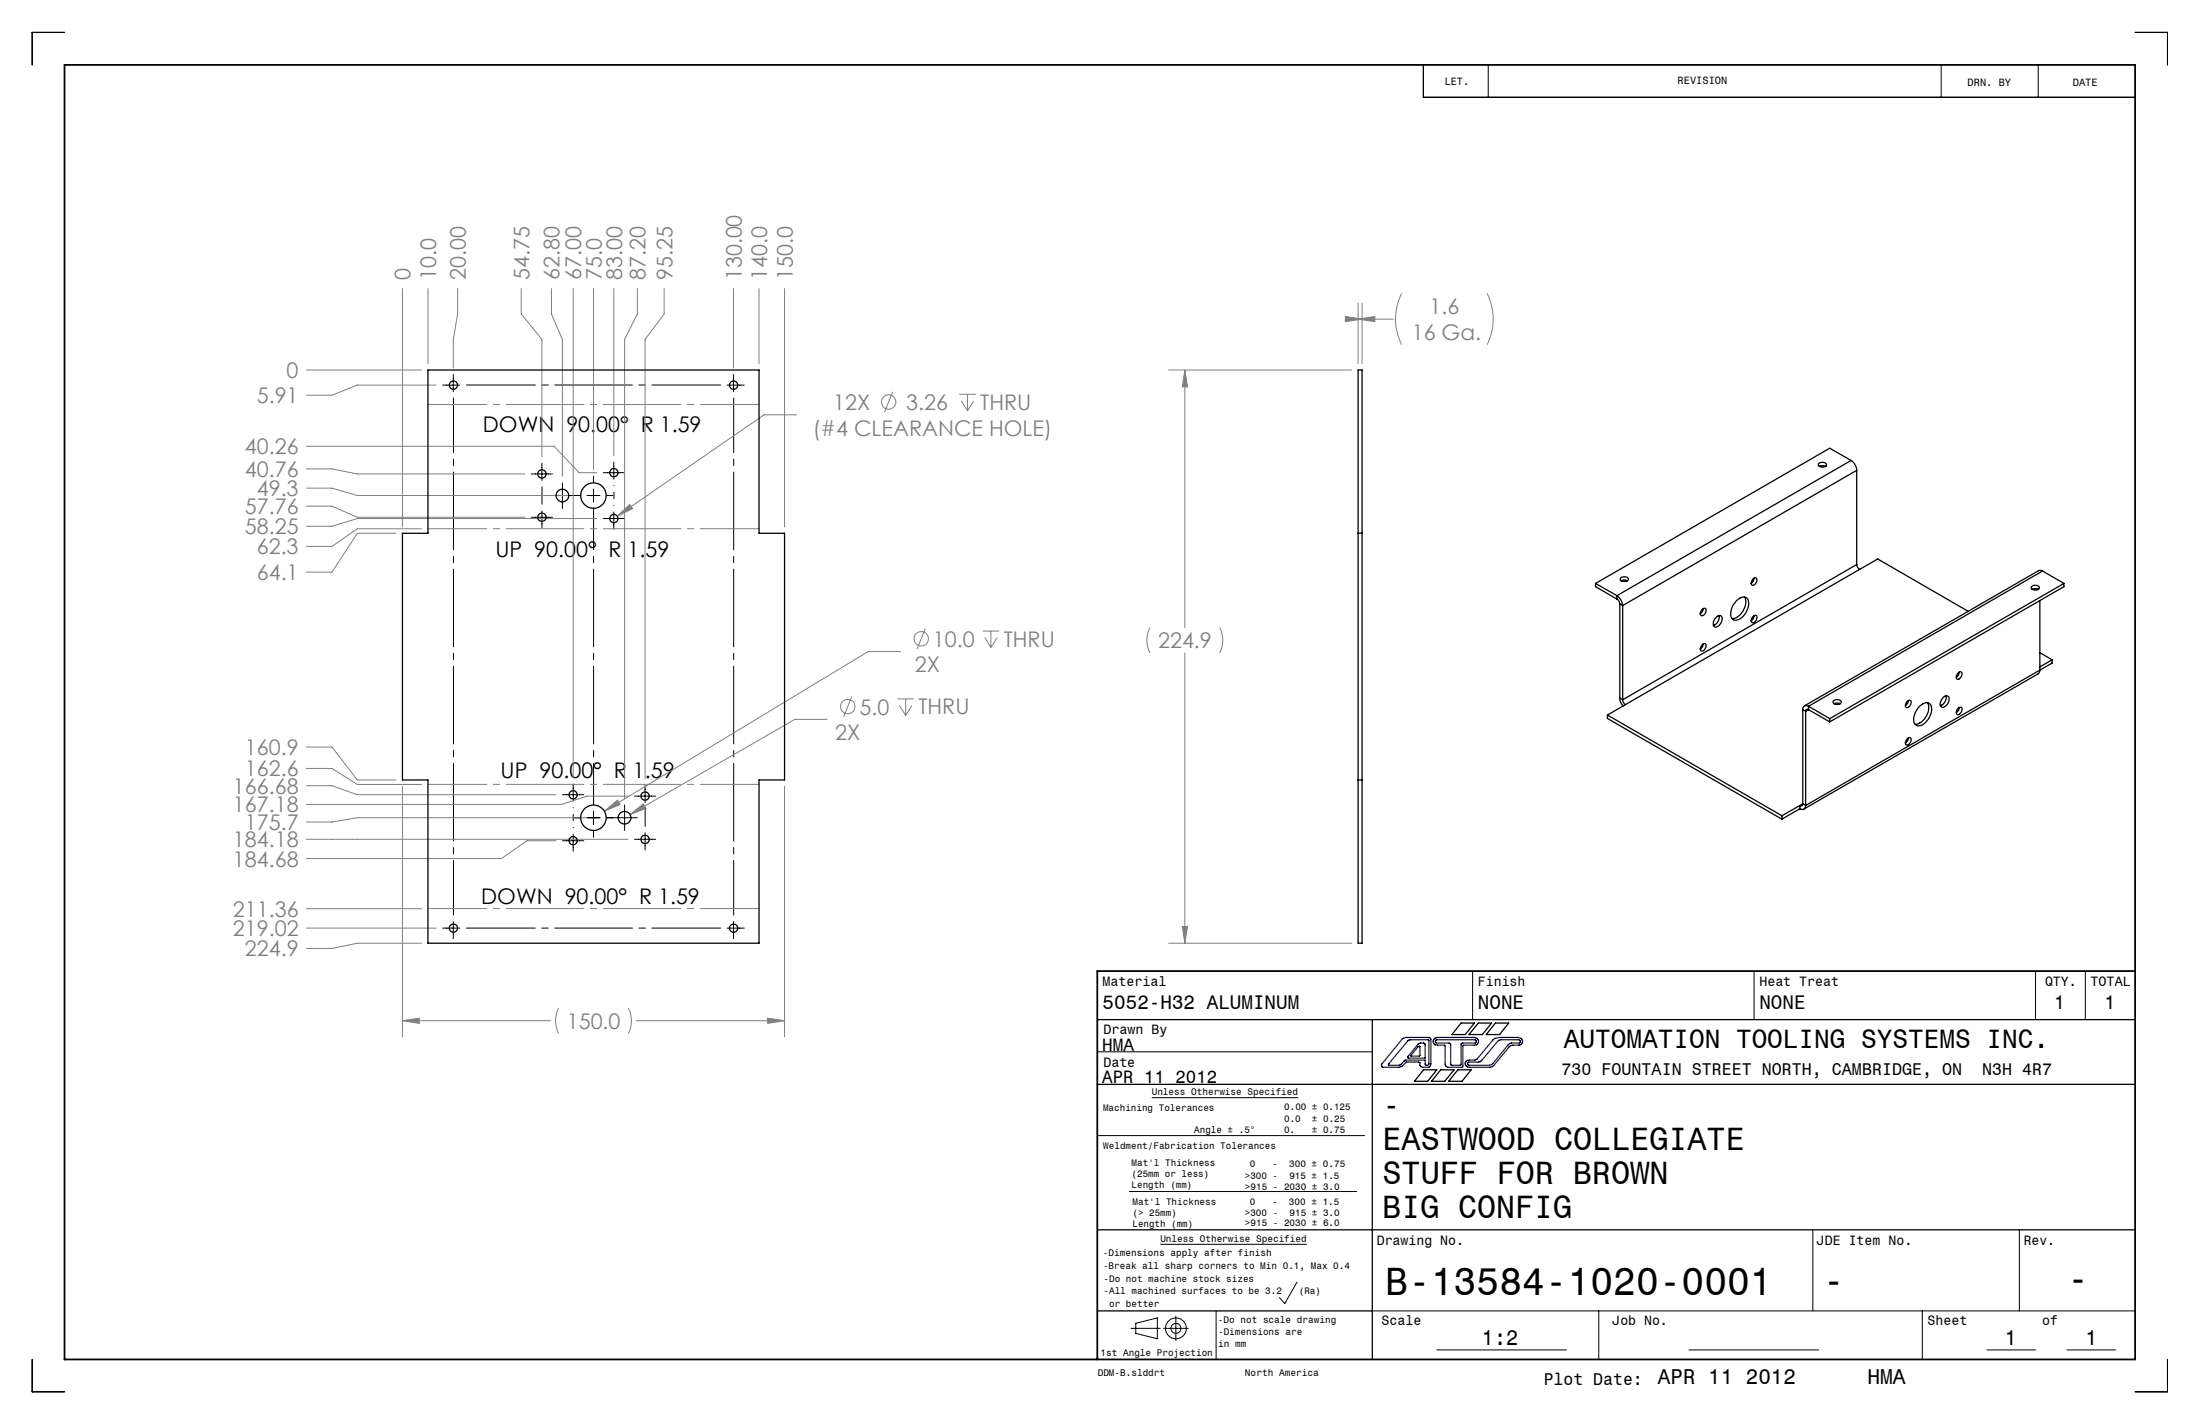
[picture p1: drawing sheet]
<svg xmlns="http://www.w3.org/2000/svg" width="432mm" height="279mm" viewBox="0 0 432 279" stroke-linecap="round" stroke-linejoin="round" font-family="sans-serif">
<g fill="none" stroke="#808080" stroke-width=".2">
<path d="M79 56.6v46.8M84 56.6v14.7M89.8 56.6v5l-.8 5v5.6M102.3 56.6v5l4.1 5v23M108.2 56.6v5l2.2 5v26.9M112.5 56.6v96M116.5 56.6v35.6M120.5 56.6v32.8M125.1 56.6v5l-2.5 5v90.1M130.4 56.6v5l-3.8 5v86.2M144 56.6v15.6M149 56.6v14.7"/>
<path d="M154 56.6v46.8M266.6 59.4v11.9M267.3 59.4v11.9M275.1 57.6a11.1 11.1 0 0 0 0 10M291.9 57.6a11.4 11.4 0 0 1 0 10M60.1 72.6h22.6M85.6 75.6h-15.5l-4.9 1.9h-5.1M175.2 76.9l-1.6 4M188.3 77.4h3.2M188.7 78.7l1.2 1.9M189.9 77.4v3.2M191.1 78.7l-1.2 1.9"/>
<path d="M229.4 72.6h35.9M232.6 72.6l.5 3.3h-1zM232.6 72.6v50.5M264.1 62.1l3.2 .5-3.2 .5zM266.6 62.6l3.2-.5v1zM266.6 62.6h6.9M60.1 92h5.1l4.9 1h32.9M60.1 99.3h5.1l4.9 2.2h32.9M60.1 95.8h5.1l4.9 1.4h41.3M60.1 87.6h48.7l4.9 5.1h3.4M156.3 81.4h-6.3l-28.9 19.9M77.7 104.6h-7.6l-4.9 7.7h-5.1"/>
<path d="M82.7 103.8h-12.6l-4.9 3.4h-5.1M117.1 101.7h-47l-4.9 1.6h-5.1M121.1 101.3l2.5-2.3 .6 .8zM167.2 136.6l-1.6 4.1M176.1 137.1h3.3M176.5 138.4l1.3 2M176.7 127.8h-6.3l-51.8 31.3M177.8 137.1v3.3M179 138.4l-1.2 2M181.6 123.3l-1.6 4.1M192.9 123.8h3.2M193.3 125.1l1.2 1.9"/>
<path d="M194.5 123.8v3.2M195.7 125.1l-1.2 1.9M225.7 123.1a5.5 5.5 0 0 0 0 5M232.6 128.1v57M239.4 123.1a5.5 5.5 0 0 1 0 5M60.1 146.6h5.1l4.9 6.4h7.6M60.1 150.8h5.1l4.9 3.1h12.6M60.1 154.2h5.1l4.9 1.7h39M79 154.3v49.1M118.6 159.1l2.6-2.1 .5 .9zM123.3 156.2h-8.2l-4.9 1.6h-50.1M123.7 159.8l2.6-2.1 .5 .9z"/>
<path d="M154 154.3v49.1M162.3 141.1h-6.3l-32.3 18.7M60.1 178.3h22.6M60.1 164.7h63.2M109.1 165h-5.7l-5 3.5h-38.3M115.2 160.4h-45.1l-4.9 .9h-5.1M60.1 182.1h25.5M82.7 185.1h-12.6l-4.9 1h-5.1M109.6 197.8a5.5 5.5 0 0 0 0 5M123.3 197.8a5.5 5.5 0 0 1 0 5M150.7 199.8l3.3 .5-3.3 .5zM229.4 185.1h35.9"/>
<path d="M232.1 181.8h1l-.5 3.3zM79 200.3l3.3-.5v1zM79 200.3h29.1M124.9 200.3h29.1"/>
<circle cx="174.4" cy="78.9" r="1.41"/>
<circle cx="166.4" cy="138.6" r="1.41"/>
<circle cx="180.8" cy="125.3" r="1.42"/>
</g>
<g fill="none" stroke="#000" stroke-width=".2">
<path d="M12.7 6.4h-6.4v6.3M279.4 12.7v6.4h139.7M292.1 12.7v6.4M381 12.7v6.4M400 12.7v6.4M419.1 6.4h6.3v6.3M86.9 75.6h3.3M89 73.5v3.3M142.7 75.6h3.4M144 73.5v3.3M104.3 93h4.1M106.4 90.9v3.4"/>
<path d="M107.9 97.2h6M110.4 94.7v5.1M115.2 97.2h2.6M116.5 93.5v1.2M116.5 96v2.5M118.4 92.7h4.2M119 97.2h1.3M120.5 90.7v3.3M104.3 101.5h4.1M106.4 100.2v3.4M118.4 101.7h4.2M120.5 100.5v3.3"/>
<path d="M110.4 155.9h4.2M112.5 153.8v3.4M116.5 156.7v1.2M116.5 159.2v2.5M122.6 157.9v5M124.5 156.2h4.2M126.6 154.1v3.4M110.4 165h4.2M112.5 163.7v3.3M112.7 160.4h1.2M115.2 160.4h2.6M116.5 163v1.2"/>
<path d="M119 160.4h6.1M124.5 164.7h4.2M126.6 163.4v3.4M86.9 182.1h3.3M89 180.8v3.4M142.7 182.1h3.4M144 180.8v3.4M289 190.5v9.6M344.3 190.5v9.6M399.5 190.5v9.6M409.3 190.5v9.6M215.4 206.4h53.9"/>
<path d="M226.1 215.4h28.7M215.4 222.8h52.5M221.7 233.8h44.6M222.9 259.6l4.3-1v4.1l-4.3-1.1zM227.7 244.1h28.8M230.8 258.2v4.8M238.7 257.2v9.5M254.6 251.6l-2.4 4.2-1.1-1.2M269.3 257.2h149.8M313.8 257.2v9.5M355.8 241.3v15.9M377.3 257.2v9.5"/>
<path d="M396.3 241.3v15.9M6.3 266.7v6.4h6.4M222 260.6h5.7M228.4 260.6h4.8M282 264.9h25.4M331.5 264.9h25.4M390 264.9h9.5M405.7 264.9h9.5M425.4 266.7v6.4h-6.3"/>
<circle cx="230.8" cy="260.6" r=".98"/>
<circle cx="230.8" cy="260.6" r="2.04"/>
</g>
<path d="M91.5 75.5h50M91.5 182.1h50" fill="none" stroke="#000" stroke-width=".2" stroke-dasharray="15.2 1.3 1.3 1.3" stroke-dashoffset="1.7"/>
<path d="M120.5 99.2v-3.9M112.5 162.4v-3.9" fill="none" stroke="#000" stroke-width=".2" stroke-dasharray="15.2 1.3 1.3 1.3" stroke-dashoffset="15.2"/>
<path d="M106.4 98.9v-3.4M126.6 162.1v-3.4" fill="none" stroke="#000" stroke-width=".2" stroke-dasharray="15.2 1.3 1.3 1.3"/>
<path d="M116.5 157.9v-58.1" fill="none" stroke="#000" stroke-width=".2" stroke-dasharray="15.2 1.3 1.3 1.3" stroke-dashoffset="7.1"/>
<path d="M89 179.6v-101.5M144 179.6v-101.5" fill="none" stroke="#000" stroke-width=".2" stroke-dasharray="15.2 1.3 1.3 1.3" stroke-dashoffset="4.5"/>
<path d="M215.4 212.8h203.7M215.4 200.1h203.7M269.3 200.1v66.6M279.4 209.9h2.6l-1.8 2.3h-2.6zM282.8 209.9h2.6l-1.8 2.3h-2.6zM286.1 209.9h2.6l-1.8 2.3h-2.6zM286.8 200.7h2.6l-1.8 2.3h-2.6zM290.2 200.7h2.6l-1.9 2.3h-2.6zM293.5 200.7h2.6l-1.8 2.3h-2.6zM215.4 241.3h203.7M215.4 257.2h53.9" fill="none" stroke="#000" stroke-width=".25"/>
<path d="M12.7 12.7h406.4v254h-406.4zM419.1 190.5h-203.7v76.2" fill="none" stroke="#000" stroke-width=".35"/>
<path d="M84 79.4h65M149 103.7h-65M149 153.9h-65M149 178.3h-65" fill="none" stroke="#808080" stroke-width=".2" stroke-dasharray="15.2 1.3 1.3 1.3" stroke-dashoffset="3.7"/>
<path d="M275.3 203.8l.7-.2h4.5l.2 .1 .1 .2v4.9l-.3 .6h-1.3l-.4-.1-.1-.8-.3-.1h-2.4l-.7 .7-.7 .3h-3.1l-.3-.1v-.5zM276.4 204.1l4-.1v4.9l-.2 .1h-.4l-.1-1h-3.8l-1.3 1h-2.1l.1-.3zM278.3 204.9l.6-.3 .7 .2 .1 2.8-3.4-.1 .1-.3zM278.3 205.4l.4-.1v1.8l-1.7 .1v-.2zM281.6 203.7l.6-.1h7.1a.77 .77 0 0 1 .9 .7 .77 .77 0 0 1-.9 .8h-2l-.2 .1v4.1l-2.9 .1-.4-.1-.2-.5v-3.6l-.1-.1-1.8-.1a.73 .73 0 0 1-.1-1.3zM281.8 204.1l.2-.1h7.4l.3 .2-.1 .4-2.8 .2v4l-.2 .2h-1.7l-.2-.2v-4l-2.8-.2a.32 .32 0 0 1-.1-.5zM287.7 208.2l.7-.2h1.1l.4-.2 3.2-3.8 .3-.3 1-.1h3.6l.5 .1a.73 .73 0 0 1 .3 .8 .73 .73 0 0 1-.7 .6h-1.2l-.6 .2-3.4 4-.4 .1h-4a.75 .75 0 0 1-.8-.3 .75 .75 0 0 1 0-.9zM288.1 208.5l2.4-.2 3.7-4.2 3.9-.1 .3 .2v.2l-.2 .2-1.9 .2-3.6 4.1-.4 .1h-4a.34 .34 0 0 1-.2-.5z" fill="none" stroke="#0000a0" stroke-width=".25"/>
<path d="M118.6 159.1l3.1-1.2-.5-.9zM121.1 101.3l3.1-1.5-.6-.8zM79 200.3l3.3-.5v1zM150.7 199.8l3.3 .5-3.3 .5zM123.7 159.8l3.1-1.2-.5-.9zM266.6 62.6l3.2-.5v1zM264.1 62.1l3.2 .5-3.2 .5zM232.6 72.6l.5 3.3h-1zM232.1 181.8h1l-.5 3.3z" fill="#808080"/>
<g fill="none" stroke="#000" stroke-width=".25">
<path d="M84 72.6h65v32h5v48.4h-5v32.1h-65v-32.1h-5v-48.4h5zM266.6 72.6h.7v112.5h-.7zM356.9 91a1.01 1.01 0 0 1 1.6 .2 .9 .9 0 0 1-.8 .5 .9 .9 0 0 1-.8-.6zM357.1 91.5l.5-.1 .7 .1M358.3 91.5h.1M363.3 90.3a2.51 2.51 0 0 1 1.1 2M363.3 90.3l-45.9 26.6M363.3 90.3l-4.2-2.4-45.9 26.6M364.4 92.3l-45.9 26.5M364.4 92.3v18.5M266.6 104.6h.7M313.2 114.5v.6l4.2 2.4"/>
<path d="M313.2 114.5l4.2 2.4M317.4 116.9a2.69 2.69 0 0 1 1.1 1.9M317.4 117.5l.3 .4 .2 .6M317.4 116.9v.6M317.9 118.5l.6 .3M317.9 118.5v18.5M318.2 113.3a.99 .99 0 0 1 1.4 .3 .93 .93 0 0 1-1.6 0zM318.2 113.9l.5-.1 .7 .1M318.5 118.8v18.5M319.4 113.9h.1M334.1 119.6a.44 .44 0 0 1 .6-.2 .44 .44 0 0 1 .1 .7l-.2 .4a.47 .47 0 0 1-.7 .2 .47 .47 0 0 1-.1-.7zM334.3 119.4l-.2 .6-.4 .4"/>
<path d="M340.9 117.8a1.34 1.34 0 0 1 2.2-.1 3.4 3.4 0 0 1-2.4 4 1.21 1.21 0 0 1-1-1.7l.4-1.2zM342.4 117.2a3.2 3.2 0 0 1-2.4 4.2M344.1 113.6a.45 .45 0 0 1 .6-.2 .45 .45 0 0 1 .1 .7l-.2 .4a.47 .47 0 0 1-.8 .3 .47 .47 0 0 1 0-.8zM344.3 113.4l-.2 .7-.4 .3M364.4 110.8l.2 .5 .4 .4M364.4 110.8l-45.9 26.5M365 111.7l-46 26.6M365 111.7l3.5-2 17.8 10.2M398.7 115.1a1.05 1.05 0 0 1 1.6 .2 .9 .9 0 0 1-.8 .5 .9 .9 0 0 1-.8-.5zM398.9 115.6l.5-.1 .6 .1M400.4 117.9v13.6M400.9 112l-.4-.1-.4 .1-45.9 26.5"/>
<path d="M400.9 112l4.2 2.5M400.9 112l-45.9 26.6M405.1 114.5l-46 26.5M405.1 114.5v.6l-46 26.5M317.9 137l.2 .8 .5 .7M317.9 137l.6 .3M318.5 137.3l.1 .4 .4 .6M319 138.3l-3.5 2M334.1 126.5a.45 .45 0 0 1 .6-.2 .45 .45 0 0 1 .1 .7l-.2 .4a.47 .47 0 0 1-.7 .3 .47 .47 0 0 1-.1-.8zM334.3 126.3l-.2 .7-.4 .4M336.9 121a.63 .63 0 0 1 .9-.1 .63 .63 0 0 1 .2 .9 1.41 1.41 0 0 1-1.5 1.2 1.33 1.33 0 0 1 .4-2zM337.4 120.8a1.85 1.85 0 0 1-1.1 1.9"/>
<path d="M344.1 121a.44 .44 0 0 1 .6-.2 .44 .44 0 0 1 .1 .6l-.2 .4a.47 .47 0 0 1-.8 .3 .47 .47 0 0 1 0-.7zM344.3 120.8l-.2 .6-.4 .4M353.8 139.2l.6 .4M353.8 139.2v18.5M354.4 139.6v18.4M355 138.6a.69 .69 0 0 0-.8-.1 .69 .69 0 0 0-.4 .7M355 139.2a.34 .34 0 0 0-.4 0 .34 .34 0 0 0-.2 .4M355 138.6l4.1 2.4M355 139.2l4.1 2.4M355 138.6v.6M355 139.2l-.6 .4M359.8 137.5a1.01 1.01 0 0 1 1.6 .2 .9 .9 0 0 1-.8 .5 .9 .9 0 0 1-.8-.5z"/>
<path d="M360 138.1l.5-.2 .7 .2M374.3 137.7a.44 .44 0 0 1 .6-.3 .44 .44 0 0 1 .2 .6l-.4 .6a.44 .44 0 0 1-.6 .2 .44 .44 0 0 1 0-.7zM374.5 137.4l-.1 .6-.4 .5M376.8 138.6l.3-.3a1.12 1.12 0 0 1 1.1-.4 1.12 1.12 0 0 1 .9 .8 3.5 3.5 0 0 1-2.5 3.7 1.17 1.17 0 0 1-1-1.7l.2-.8zM378.3 137.9a3.2 3.2 0 0 1-2.4 4.2M381.5 136.8a.66 .66 0 0 1 .9-.2 .66 .66 0 0 1 .1 .9 1.38 1.38 0 0 1-1.4 1.2 1.17 1.17 0 0 1 .2-1.7zM382 136.5a1.77 1.77 0 0 1-1.1 2M384.3 132.1a.44 .44 0 0 1 .6-.3 .44 .44 0 0 1 .2 .7l-.4 .6a.44 .44 0 0 1-.7 .1 .44 .44 0 0 1 0-.7zM384.3 139a.44 .44 0 0 1 .6-.2 .44 .44 0 0 1 .2 .6l-.4 .6a.44 .44 0 0 1-.7 .1 .44 .44 0 0 1 0-.6zM384.6 131.9l-.2 .5-.4 .5M384.6 138.8l-.2 .6-.4 .4M400.4 131.5l-.1 .4-.3 .3-46 26.6"/>
<path d="M400.4 131.5l-46 26.5M400.4 128.1l2.4 1.4M402.8 129.5l-2.4 1.3M402.8 129.5v.6l-2.4 1.4M266.6 153h.7M315.5 140.3l34.2 19.8M315.5 140.3v.7l34.2 19.7M353.3 158v.7M353.3 158.7l-3.6 2M353.3 158l-3.6 2.1M353.8 157.7a.35 .35 0 0 1-.1 .4 .35 .35 0 0 1-.4-.1M353.8 157.7l.6 .3"/>
<path d="M353.8 157.7l-.5 .3M354.4 158a.7 .7 0 0 1-.3 .7 .7 .7 0 0 1-.8 0M359.1 141v.6M374.3 145a.44 .44 0 0 1 .6-.3 .44 .44 0 0 1 .2 .7l-.4 .6a.44 .44 0 0 1-.6 .1 .44 .44 0 0 1 0-.7zM374.5 144.8l-.1 .5-.4 .5M349.7 160.1v.6"/>
<circle cx="89" cy="75.6" r=".82"/>
<circle cx="144" cy="75.6" r=".82"/>
<circle cx="106.4" cy="93" r=".82"/>
<circle cx="110.4" cy="97.2" r="1.25"/>
<circle cx="116.5" cy="97.2" r="2.49"/>
<circle cx="120.5" cy="92.7" r=".81"/>
<circle cx="106.4" cy="101.5" r=".82"/>
<circle cx="120.5" cy="101.7" r=".81"/>
<circle cx="112.5" cy="155.9" r=".83"/>
<circle cx="126.6" cy="156.2" r=".82"/>
<circle cx="112.5" cy="165" r=".82"/>
<circle cx="116.5" cy="160.5" r="2.49"/>
<circle cx="122.6" cy="160.4" r="1.25"/>
<circle cx="126.6" cy="164.7" r=".83"/>
<circle cx="89" cy="182.1" r=".82"/>
<circle cx="144" cy="182.1" r=".82"/>
</g>
<g font-size="7.8">
<text x="271.9" y="254.1">B-13584-1020-0001</text>
<text x="357.8" y="254">-</text>
<text x="405.7" y="253.5">-</text>
</g>
<g font-size="6.3">
<text x="271.4" y="219.1">-</text>
<text x="271.4" y="225.7">EASTWOOD COLLEGIATE</text>
<text x="271.4" y="232.3">STUFF FOR BROWN</text>
<text x="271.4" y="238.9">BIG CONFIG</text>
</g>
<text font-size="5.2" x="306.9" y="205.6">AUTOMATION TOOLING SYSTEMS INC.</text>
<g font-size="4.2" fill="#808080">
<text x="80.6" y="55" transform="rotate(-90 80.6 55)">0</text>
<text x="85.6" y="55" transform="rotate(-90 85.6 55)">10.0</text>
<text x="91.4" y="55" transform="rotate(-90 91.4 55)">20.00</text>
<text x="103.9" y="55" transform="rotate(-90 103.9 55)">54.75</text>
<text x="109.8" y="55" transform="rotate(-90 109.8 55)">62.80</text>
<text x="114.1" y="55" transform="rotate(-90 114.1 55)">67.00</text>
<text x="118.1" y="55" transform="rotate(-90 118.1 55)">75.0</text>
<text x="122.1" y="55" transform="rotate(-90 122.1 55)">83.00</text>
<text x="126.7" y="55" transform="rotate(-90 126.7 55)">87.20</text>
<text x="132" y="55" transform="rotate(-90 132 55)">95.25</text>
<text x="145.6" y="55" transform="rotate(-90 145.6 55)">130.00</text>
<text x="150.6" y="55" transform="rotate(-90 150.6 55)">140.0</text>
<text x="155.6" y="55" transform="rotate(-90 155.6 55)">150.0</text>
<text x="280.6" y="61.7">1.6</text>
<text x="277.1" y="66.7">16 Ga.</text>
<text x="56.2" y="74.2">0</text>
<text x="50.4" y="79.1">5.91</text>
<text x="163.5" y="80.4">12X</text>
<text x="177.9" y="80.5">3.26</text>
<text x="192.4" y="80.4">THRU</text>
<text x="48.1" y="89.1">40.26</text>
<text x="159.5" y="85.5">(#4 CLEARANCE HOLE)</text>
<text x="48.1" y="93.6">40.76</text>
<text x="48.1" y="100.9">57.76</text>
<text x="50.4" y="97.4">49.3</text>
<text x="48.1" y="104.8">58.25</text>
<text x="50.4" y="113.8">64.1</text>
<text x="50.4" y="108.8">62.3</text>
<text x="179.5" y="131.9">2X</text>
<text x="183.1" y="126.9">10.0</text>
<text x="197" y="126.9">THRU</text>
<text x="227.3" y="127.2">224.9</text>
<text x="168.7" y="140.2">5.0</text>
<text x="180.2" y="140.2">THRU</text>
<text x="48.1" y="148.2">160.9</text>
<text x="164" y="145.2">2X</text>
<text x="45.7" y="155.7">166.68</text>
<text x="48.1" y="152.3">162.6</text>
<text x="45.7" y="159.4">167.18</text>
<text x="45.7" y="166.3">184.18</text>
<text x="48.1" y="162.9">175.7</text>
<text x="45.7" y="170">184.68</text>
<text x="45.7" y="179.9">211.36</text>
<text x="45.7" y="183.7">219.02</text>
<text x="48.1" y="187.7">224.9</text>
<text x="111.2" y="201.9">150.0</text>
</g>
<g font-size="4.2">
<text x="94.8" y="84.8">DOWN 90.00° R 1.59</text>
<text x="97.2" y="109.3">UP 90.00° R 1.59</text>
<text x="98.3" y="152.6">UP 90.00° R 1.59</text>
<text x="94.5" y="177.3">DOWN 90.00° R 1.59</text>
<text x="290.9" y="263.9">1:2</text>
<text x="393.5" y="263.8">1</text>
<text x="409.3" y="263.9">1</text>
<text x="325.4" y="271.5">APR 11 2012</text>
<text x="366.5" y="271.5">HMA</text>
</g>
<g font-size="3.9">
<text x="216.4" y="198">5052-H32 ALUMINUM</text>
<text x="290.1" y="197.9">NONE</text>
<text x="345.3" y="198">NONE</text>
<text x="403.2" y="198">1</text>
<text x="413.1" y="197.9">1</text>
</g>
<g font-size="3.5">
<text x="216.3" y="206.2">HMA</text>
<text x="216.3" y="212.4">APR 11 2012</text>
</g>
<g font-size="3.3">
<text x="306.5" y="211">730 FOUNTAIN STREET NORTH, CAMBRIDGE, ON</text>
<text x="389.1" y="211">N3H 4R7</text>
<text x="303" y="271.7">Plot Date:</text>
</g>
<g font-size="2.7">
<text x="216.4" y="193.4">Material</text>
<text x="290.1" y="193.4">Finish</text>
<text x="345.3" y="193.4">Heat Treat</text>
<text x="401.4" y="193.4">QTY.</text>
<text x="410.3" y="193.4">TOTAL</text>
<text x="216.6" y="202.9">Drawn By</text>
<text x="216.6" y="209.3">Date</text>
<text x="270.2" y="244.2">Drawing No.</text>
<text x="356.6" y="244.2">JDE Item No.</text>
<text x="397.2" y="244.2">Rev.</text>
<text x="271.2" y="260.1">Scale</text>
<text x="316.5" y="260.1">Job No.</text>
<text x="378.3" y="260.1">Sheet</text>
<text x="400.8" y="260.1">of</text>
</g>
<g font-size="2.1">
<text x="283.6" y="16.6">LET.</text>
<text x="329.3" y="16.5">REVISION</text>
<text x="386.2" y="17">DRN. BY</text>
<text x="406.8" y="16.8">DATE</text>
</g>
<g font-size="1.9">
<text x="226.1" y="214.9">Unless Otherwise Specified</text>
<text x="216.5" y="217.9">Machining Tolerances</text>
<text x="252" y="220.2">0.0</text>
<text x="252.1" y="217.9">0.00 ± 0.125</text>
<text x="257.5" y="220.2">± 0.25</text>
<text x="216.5" y="225.4">Weldment/Fabrication Tolerances</text>
<text x="234.4" y="222.3">Angle ± .5°</text>
<text x="252" y="222.3">0.</text>
<text x="257.5" y="222.3">± 0.75</text>
<text x="222.1" y="230.9">(25mm or less)</text>
<text x="222.1" y="228.8">Mat'l Thickness</text>
<text x="222.1" y="233.2">Length (mm)</text>
<text x="244.3" y="231.4">&gt;300 -</text>
<text x="244.3" y="233.4">&gt;915 - 2030 ± 3.0</text>
<text x="245.3" y="229">0</text>
<text x="249.7" y="229">-</text>
<text x="253" y="229">300 ± 0.75</text>
<text x="253.1" y="231.4">915 ± 1.5</text>
<text x="222.3" y="236.4">Mat'l Thickness</text>
<text x="222.3" y="238.7">(&gt; 25mm)</text>
<text x="244.3" y="238.6">&gt;300 -</text>
<text x="245.3" y="236.5">0</text>
<text x="249.7" y="236.5">-</text>
<text x="253" y="236.5">300 ± 1.5</text>
<text x="253.1" y="238.6">915 ± 3.0</text>
<text x="222.3" y="240.7">Length (mm)</text>
<text x="227.7" y="243.7">Unless Otherwise Specified</text>
<text x="244.4" y="240.6">&gt;915 - 2030 ± 6.0</text>
<text x="216.5" y="246.5">-Dimensions apply after finish</text>
<text x="216.5" y="249">-Break all sharp corners to Min 0.1, Max 0.4</text>
<text x="216.6" y="251.5">-Do not machine stock sizes</text>
<text x="216.6" y="254">-All machined surfaces to be 3.2</text>
<text x="217.7" y="256.4">or better</text>
<text x="254.9" y="254">(Ra)</text>
<text x="239" y="259.5">-Do not scale drawing</text>
<text x="239.1" y="261.9">-Dimensions are</text>
<text x="216" y="266">1st Angle Projection</text>
<text x="239.1" y="264.3">in mm</text>
<text x="215.5" y="270.1">DDM-B.slddrt</text>
<text x="244.4" y="270.1">North America</text>
</g>
</svg>
